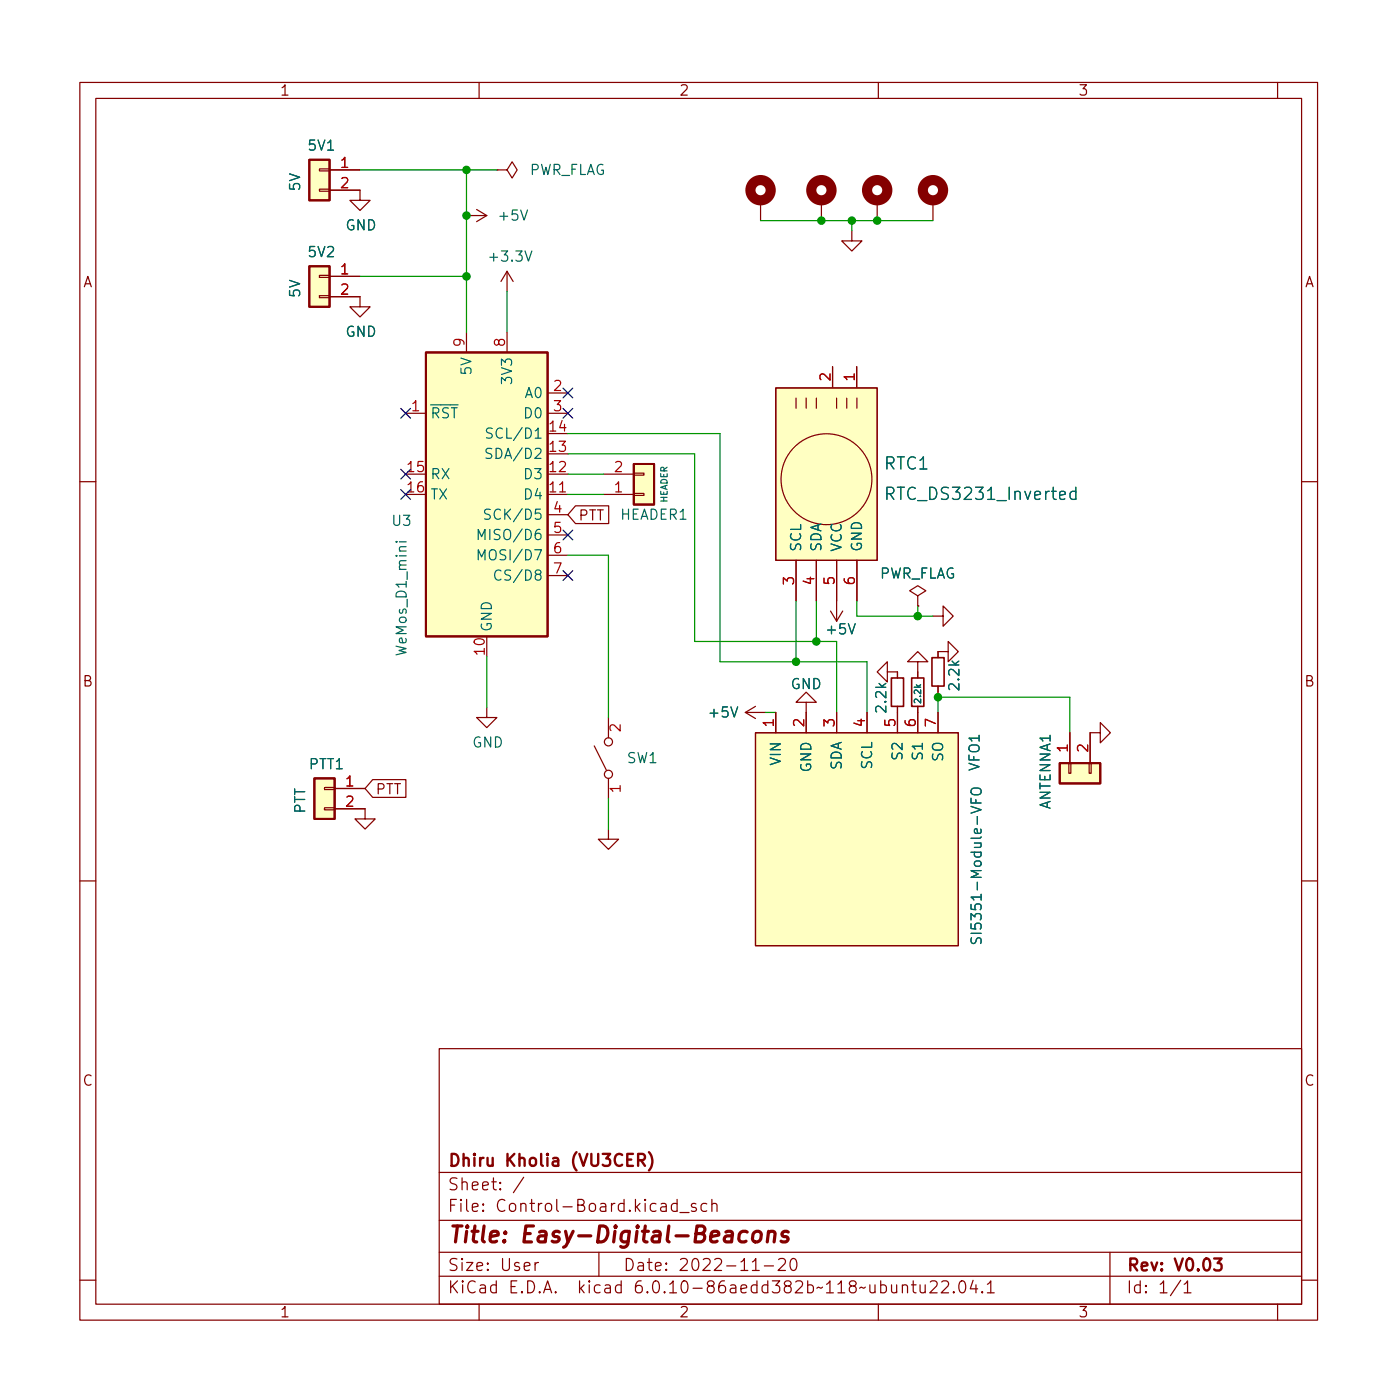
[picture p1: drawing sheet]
<svg xmlns="http://www.w3.org/2000/svg" width="175mm" height="175mm" viewBox="0 0 175 175" stroke-linecap="round" stroke-linejoin="round" font-family="sans-serif">
<g fill="none" stroke="#840000" stroke-width=".15">
<path d="M10 10.3h155v155h-155zM12 12.3h151v151h-151zM60 10.3v2M110 10.3v2M160 10.3v2M40 23.7h1.3v.2h-1.3zM40 21.2h1.3v.2h-1.3zM40 37h1.3v.3h-1.3zM40 34.5h1.3v.2h-1.3zM41.3 37.2h3.8v1.2h1.3l-1.3 1.3-1.3-1.3h1.3M41.3 23.8h3.8v1.3h1.3l-1.3 1.3-1.3-1.3h1.3M41.3 21.3h3.8"/>
<path d="M41.3 34.6h3.8M58.4 27h2.6M59.7 26.2l1.3 .8M61 27l-1.3 .8M62.2 21.3h1.3l.6-1 .7 1-.7 1-.6-1M62.2 21.3h.1M63.5 34v2.5M63.5 34l-.8 1.2M63.5 34l.8 1.2M95.2 25.1v2.5M102.9 25.1v2.5M106.7 28.9v1.3h1.2l-1.2 1.2-1.3-1.2h1.3"/>
<path d="M109.9 25.1v2.5M116.8 25.1v2.5M50.8 51.8h2.5M58.4 41.6v2.5M63.5 41.6v2.5M68.6 51.8h2.5M68.6 49.2h2.5M75.6 59.4h3.8M79.4 59.3h1.2v.2h-1.2zM97.2 48.6h12.7v21.6h-12.7zM99.7 49.9v1.2M101 49.9v1.2"/>
<path d="M102.2 49.9v1.2M104.3 45.9v2.6M104.8 49.9v1.2M106 49.9v1.2M107.3 45.9v2.6M107.3 49.9v1.2M10 60.3h2M68.6 61.9h2.5M68.6 64.5h2.5M68.6 67h2.5M68.6 69.5h2.5M68.6 72.1h2.5"/>
<path d="M72.1 63.3h4.1v2.3h-4.1l-1-1.1zM75.6 61.9h3.8M79.4 61.8h1.2v.2h-1.2zM99.7 70.2v5.1M102.2 70.2v5.1M104 76.5l.8 1.3M104.8 70.2v7.6M105.5 76.5l-.7 1.3M107.3 70.2v5.1M114.9 74.6l1.1-.6-1.1-.7-1 .7 1 .6v1.3M114.9 75.9h.1M116.8 77.2h1.3v-1.3l1.3 1.3-1.3 1.2v-1.2"/>
<path d="M163 60.3h2M40.6 98.6h1.3v.3h-1.3zM41.9 98.7h3.8M46.7 97.6h4.1v2.3h-4.1l-1-1.2zM61 88.6v1.3h1.2l-1.2 1.2-1.3-1.2h1.3M74.4 93.4l1.5 3.1M76.2 89.9v2.5M76.2 97.5v2.5M93.3 89.2l1.3 .8M93.3 89.2h2.6M94.6 91.8h25.4v26.6h-25.4zM94.6 88.5l-1.3 .7"/>
<path d="M97.2 89.2v2.6M101 88h1.2l-1.2-1.3-1.3 1.3h1.3v3.8M104.8 89.2v2.6M108.6 89.2v2.6M111.1 84.1v-1.2l-1.2 1.2 1.2 1.3v-1.3h1.3v.8M112.4 88.5v3.3M114.9 82.9h1.3l-1.3-1.3-1.2 1.3h1.2v2M114.9 88.5v3.3M117.5 85.9v.8M117.5 89.2v2.6M118.7 81.6v1.3l1.3-1.3-1.3-1.3v1.3h-1.2v.8M133.9 95.6h.2v1.2h-.2z"/>
<path d="M134 91.8v3.8M136.4 95.6h.3v1.2h-.3zM137.8 91.8v1.2l1.3-1.2-1.3-1.3v1.3h-1.3v3.8M10 110.3h2M40.6 101.2h1.3v.2h-1.3zM41.9 101.3h3.8v1.3h1.3l-1.3 1.2-1.3-1.2h1.3M76.2 103.8v1.3h1.3l-1.3 1.3-1.3-1.3h1.3M163 110.3h2M55 131.3h108v32h-108zM55 159.8h108M55 156.8h108M55 152.8h108"/>
<path d="M55 146.8h108M65.6 147.4l-1.3 2M67 158.1v1M67.4 158.1a.38 .38 0 0 0-.4 .3M75 156.8v3M84.8 150.8l-.4-.1-.3 .3v.4l.1 .2 .2 .1 .4-.1M84.8 150.2v1.5M85.2 151.9h1.1M87.2 150.8l-.4-.1-.2 .2 .1 .2 .5 .2v.1v.2l-.2 .1-.4-.1M88.5 150.8l-.4-.1-.3 .3v.4l.1 .2 .2 .1 .4-.1M89.2 150.9a.37 .37 0 0 1 .6 0v.8M89.2 150.2v1.5"/>
<path d="M94.2 159.1h.9M95.7 158.5h1.2M97.5 157.8l.2-.2h.4a.41 .41 0 0 1 .2 .7l-.9 .8h1M99.1 157.8a.36 .36 0 0 1 .4-.2 .36 .36 0 0 1 .2 .3 .77 .77 0 0 1-.4 1.2 .91 .91 0 0 1-.2-1.3zM139 156.8v6.5M10 160.3h2M60 163.3v2M110 163.3v2M113 161.1a.37 .37 0 0 1 .7 0v.8M113 160.9v1M114.2 160.9h.5M114.4 160.4v1.3v.1l.3 .1"/>
<path d="M115.2 160.9l.1 .9a.41 .41 0 0 0 .6 0M115.9 160.9v1M116.5 160.6l.2-.2h.4a.41 .41 0 0 1 .2 .7l-.9 .8h1M117.9 160.6l.3-.2h.3a.41 .41 0 0 1 .2 .7l-.8 .8h.9M119.4 161.8h.1l-.1 .1v-.1v.1M120.3 160.5a.36 .36 0 0 1 .6 .2 .77 .77 0 0 1-.5 1.2 1 1 0 0 1-.1-1.4zM121.9 160.3l-.4 1.1h.9M122.2 160.9v1M123 161.8h.1l-.1 .1-.1-.1h.1v.1M123.7 160.8l.4-.4v1.5M123.7 161.9h.8M147.9 160.3l-1.3 2"/>
<path d="M148.3 160.8l.4-.4v1.5M148.3 161.9h.9M160 163.3v2M163 160.3h2"/>
<circle cx="103.5" cy="60" r="5.7"/>
<circle cx="76.2" cy="97" r=".51"/>
<circle cx="76.2" cy="92.9" r=".51"/>
</g>
<path d="M79.9 145.3h.6a.41 .41 0 0 0 .3-.4 .41 .41 0 0 0-.3-.4h-.6v1.5M80.3 145.3l.5 .7M81.3 144.3a1.72 1.72 0 0 1 0 2.3M152.1 157.6h.9l-.5 .6a.41 .41 0 0 1 .5 .3v.3l-.2 .2-.5 .1-.2-.1" fill="none" stroke="#840000" stroke-width=".3"/>
<path d="M93.6 154.3a.66 .66 0 0 0-1 .3l-.1 .6 .2 .2 .1 .1 .6-.1M94.4 154.4a.52 .52 0 0 1 .5-.2 .52 .52 0 0 1 .4 .4v.6a.55 .55 0 0 1-.5 .3 .55 .55 0 0 1-.6-.3l.1-.6zM96.2 154.4a.49 .49 0 0 1 .9 .1l-.2 1M96.3 154.2l-.2 1.3M98.7 154.3a.49 .49 0 0 0-.8 .3l.1 .2 .6 .2 .1 .2-.1 .2-.2 .1h-.4l-.2-.1" fill="none" stroke="#840000" stroke-width=".4"/>
<g fill="#ffffc2" stroke="#ffffc2" stroke-width=".13">
<path d="M38.7 20h2.6v5.1h-2.6z"/>
<path d="M38.7 33.3h2.6v5.1h-2.6z"/>
<path d="M97.2 48.6h12.7v21.6h-12.7z"/>
<path d="M79.4 58.1h2.5v5.1h-2.5z"/>
<path d="M39.4 97.5h2.5v5.1h-2.5z"/>
<path d="M53.3 44.1h15.3v35.6h-15.3z"/>
<path d="M132.7 95.6h5.1v2.5h-5.1z"/>
<path d="M94.6 91.8h25.4v26.6h-25.4z"/>
</g>
<path d="M38.7 20h2.6v5.1h-2.6zM38.7 33.3h2.6v5.1h-2.6zM53.3 44.1h15.3v35.6h-15.3zM79.4 58.1h2.5v5.1h-2.5zM39.4 97.5h2.5v5.1h-2.5zM132.7 95.6h5.1v2.5h-5.1z" fill="none" stroke="#840000" stroke-width=".25"/>
<g fill="none" stroke="#006464" stroke-width=".15">
<path d="M61.6 56.2h-.6a.3 .3 0 0 0-.1 .3 .3 .3 0 0 0 .2 .2 .47 .47 0 0 1 .5 .4l-.1 .2-.2 .1h-.4M61.6 53.7h-.6a.3 .3 0 0 0-.1 .3 .3 .3 0 0 0 .3 .2 .46 .46 0 0 1 .4 .3v.3l-.2 .1-.5-.1M49.6 67.9h.1M50 67.9h.9M59.9 67.6v-1.3l.4 .9 .4-.9v1.3M59.9 70.1v-1.3l.4 1 .4-1v1.3M61.4 63.8h-.6a.3 .3 0 0 0-.1 .3 .3 .3 0 0 0 .2 .3 .46 .46 0 0 1 .5 .3l-.1 .2-.1 .1h-.5M62.7 71.5a.51 .51 0 0 0-.6 0 .51 .51 0 0 0-.2 .6 .48 .48 0 0 0 .3 .5 .48 .48 0 0 0 .5-.1M134.7 61.6l-.4-.1-.3 .3v.5l.2 .2h.1h.4M134.7 61v1.5M121.6 100v.6h1.3M121.7 98.9a.81 .81 0 0 1 1.2 .1 .43 .43 0 0 1-.4 .5h-.5a.42 .42 0 0 1-.4-.2 .42 .42 0 0 1 .1-.4z"/>
<path d="M121.7 117.4v.6a.3 .3 0 0 0 .3 .2 .3 .3 0 0 0 .2-.3 .46 .46 0 0 1 .3-.5l.3 .1 .1 .2-.1 .5"/>
</g>
<path d="M111.6 84.9h1.6v3.6h-1.6zM114.2 84.9h1.5v3.6h-1.5zM116.7 82.4h1.5v3.5h-1.5z" fill="none" stroke="#840000" stroke-width=".2"/>
<g fill="none" stroke="#840000" stroke-width="1.3">
<circle cx="95.2" cy="23.8" r="1.27"/>
<circle cx="102.9" cy="23.8" r="1.27"/>
<circle cx="109.9" cy="23.8" r="1.27"/>
<circle cx="116.8" cy="23.8" r="1.27"/>
</g>
<g fill="none" stroke="#009600" stroke-width=".15">
<path d="M45.1 21.3h17.1M45.1 34.6h13.3M58.4 21.3v20.3M63.5 36.5v5.1M95.2 27.6h21.6M106.7 27.6v1.3M71.1 56.8h15.9v23.5h17.8v8.9M71.1 54.3h19.1v28.6h18.4v6.3M71.1 59.4h4.5M71.1 69.5h5.1v20.4M71.1 61.9h4.5M99.7 75.3v7.6"/>
<path d="M102.2 75.3v5M107.3 75.3v1.9h9.5M114.9 75.9v1.3M61 82.2v6.4M95.9 89.2h1.3M117.5 86.7v2.5M117.5 87.3h16.5v4.5M76.2 100v3.8"/>
</g>
<g fill="none" stroke="#000084" stroke-width=".15">
<path d="M50.2 51.1l1.2 1.3M50.2 58.8l1.2 1.2M51.4 51.1l-1.2 1.3M51.4 58.8l-1.2 1.2M70.5 51.1l1.2 1.3M70.5 48.6l1.2 1.2M71.7 51.1l-1.2 1.3M71.7 48.6l-1.2 1.2M50.2 61.3l1.2 1.2M51.4 61.3l-1.2 1.2M70.5 71.5l1.2 1.2M70.5 66.4l1.2 1.2"/>
<path d="M71.7 71.5l-1.2 1.2M71.7 66.4l-1.2 1.2"/>
</g>
<g fill="#009600" stroke="#009600" stroke-width=".15">
<circle cx="102.2" cy="80.3" r=".46"/>
<circle cx="99.7" cy="82.9" r=".46"/>
<circle cx="117.5" cy="87.3" r=".46"/>
<circle cx="109.9" cy="27.6" r=".46"/>
<circle cx="114.9" cy="77.2" r=".46"/>
<circle cx="58.4" cy="34.6" r=".46"/>
<circle cx="58.4" cy="27" r=".46"/>
<circle cx="58.4" cy="21.3" r=".46"/>
<circle cx="106.7" cy="27.6" r=".46"/>
<circle cx="102.9" cy="27.6" r=".46"/>
</g>
<text font-size="2.8" fill="#840000" x="56" y="155.6">Title: Easy-Digital-Beacons</text>
<g font-size="2.1" fill="#006464">
<text x="110.8" y="58.8">RTC1</text>
<text x="111.6" y="62.6">RTC_DS3231_Inverted</text>
</g>
<g font-size="2.1" fill="#840000">
<text x="56" y="149.1">Sheet: /</text>
<text x="56" y="146.1">Dhiru Kholia (VU3CER)</text>
<text x="56" y="151.8">File: Control-Board.kicad_sch</text>
<text x="56" y="162">KiCad E.D.A. kicad 6.0.10-86aedd382b~118~ubuntu22.04.1</text>
<text x="56" y="159.2">Size: User</text>
<text x="78" y="159.2">Date: 2022-11-20</text>
<text x="141" y="159.2">Rev: V0.03</text>
<text x="141" y="162">Id: 1/1</text>
</g>
<g font-size="1.8" fill="#840000">
<text x="35" y="12">1</text>
<text x="85" y="12">2</text>
<text x="135" y="12">3</text>
<text x="10.3" y="36">A</text>
<text x="163.4" y="36">A</text>
<text x="72.4" y="65.2">PTT</text>
<text x="10.3" y="86">B</text>
<text x="163.4" y="86">B</text>
<text x="47" y="99.5">PTT</text>
<text x="10.3" y="136">C</text>
<text x="163.4" y="136">C</text>
<text x="35" y="165">1</text>
<text x="85" y="165">2</text>
<text x="135" y="165">3</text>
</g>
<g font-size="1.8" fill="#006464">
<text x="37.6" y="23.9" transform="rotate(-90 37.6 23.9)">5V</text>
<text x="38.7" y="18.9">5V1</text>
<text x="66.1" y="21.9">PWR_FLAG</text>
<text x="43.2" y="28.8">GND</text>
<text x="62.6" y="27.6">+5V</text>
<text x="38.7" y="32.2">5V2</text>
<text x="61.5" y="32.8">+3.3V</text>
<text x="37.6" y="37.2" transform="rotate(-90 37.6 37.2)">5V</text>
<text x="43.2" y="42.2">GND</text>
<text x="59.1" y="46.8" transform="rotate(-90 59.1 46.8)">5V</text>
<text x="64.1" y="47.8" transform="rotate(-90 64.1 47.8)">3V3</text>
<text x="53.8" y="52.4">~{RST}</text>
<text x="65.8" y="49.9">A0</text>
<text x="65.8" y="52.4">D0</text>
<text x="61.6" y="57.5">SDA/D2</text>
<text x="61.8" y="54.9">SCL/D1</text>
<text x="49.2" y="65.9">U3</text>
<text x="53.8" y="60">RX</text>
<text x="53.8" y="62.6">TX</text>
<text x="61.6" y="65.1">SCK/D5</text>
<text x="65.8" y="62.6">D4</text>
<text x="65.8" y="60">D3</text>
<text x="77.7" y="65.1">HEADER1</text>
<text x="60.8" y="67.6">MISO/D6</text>
<text x="60.8" y="70.2">MOSI/D7</text>
<text x="100.3" y="69.2" transform="rotate(-90 100.3 69.2)">SCL</text>
<text x="102.9" y="69.2" transform="rotate(-90 102.9 69.2)">SDA</text>
<text x="105.4" y="69.2" transform="rotate(-90 105.4 69.2)">VCC</text>
<text x="107.9" y="69.2" transform="rotate(-90 107.9 69.2)">GND</text>
<text x="62.9" y="72.7">CS/D8</text>
<text x="110" y="72.5">PWR_FLAG</text>
<text x="50.9" y="81.9" transform="rotate(-90 50.9 81.9)">WeMos_D1_mini</text>
<text x="61.6" y="79.2" transform="rotate(-90 61.6 79.2)">GND</text>
<text x="103.7" y="79.4">+5V</text>
<text x="89" y="89.9">+5V</text>
<text x="99" y="86.3">GND</text>
<text x="111" y="89.1" transform="rotate(-90 111 89.1)">2.2k</text>
<text x="120.1" y="86.3" transform="rotate(-90 120.1 86.3)">2.2k</text>
<text x="59.1" y="93.6">GND</text>
<text x="78.5" y="95.6">SW1</text>
<text x="97.8" y="95.7" transform="rotate(-90 97.8 95.7)">VIN</text>
<text x="113" y="94.9" transform="rotate(-90 113 94.9)">S2</text>
<text x="115.6" y="94.9" transform="rotate(-90 115.6 94.9)">S1</text>
<text x="118.1" y="95.3" transform="rotate(-90 118.1 95.3)">SO</text>
<text x="38.2" y="101.9" transform="rotate(-90 38.2 101.9)">PTT</text>
<text x="38.7" y="96.3">PTT1</text>
<text x="101.6" y="96.7" transform="rotate(-90 101.6 96.7)">GND</text>
<text x="105.4" y="96.5" transform="rotate(-90 105.4 96.5)">SDA</text>
<text x="109.2" y="96.3" transform="rotate(-90 109.2 96.3)">SCL</text>
<text x="122.7" y="96.5" transform="rotate(-90 122.7 96.5)">VFO1</text>
<text x="131.6" y="101.4" transform="rotate(-90 131.6 101.4)">ANTENNA1</text>
<text x="122.9" y="116.7" transform="rotate(-90 122.9 116.7)">SI5351-Module-VFO</text>
</g>
<g font-size="1.8" fill="#a90000">
<text x="42.7" y="21">1</text>
<text x="42.7" y="23.6">2</text>
<text x="42.7" y="34.4">1</text>
<text x="42.7" y="36.9">2</text>
<text x="58.2" y="43.4" transform="rotate(-90 58.2 43.4)">9</text>
<text x="63.2" y="43.4" transform="rotate(-90 63.2 43.4)">8</text>
<text x="104" y="47.7" transform="rotate(-90 104 47.7)">2</text>
<text x="107" y="47.7" transform="rotate(-90 107 47.7)">1</text>
<text x="51.6" y="51.5">1</text>
<text x="69.4" y="49">2</text>
<text x="69.4" y="51.5">3</text>
<text x="51.1" y="59.1">15</text>
<text x="68.9" y="59.1">12</text>
<text x="68.9" y="56.6">13</text>
<text x="68.9" y="54">14</text>
<text x="77" y="59.1">2</text>
<text x="51.1" y="61.7">16</text>
<text x="68.9" y="61.7">11</text>
<text x="69.4" y="64.2">4</text>
<text x="77" y="61.7">1</text>
<text x="69.4" y="66.7">5</text>
<text x="69.4" y="69.3">6</text>
<text x="69.4" y="71.8">7</text>
<text x="99.4" y="73.2" transform="rotate(-90 99.4 73.2)">3</text>
<text x="102" y="73.2" transform="rotate(-90 102 73.2)">4</text>
<text x="104.5" y="73.2" transform="rotate(-90 104.5 73.2)">5</text>
<text x="107.1" y="73.2" transform="rotate(-90 107.1 73.2)">6</text>
<text x="60.7" y="82" transform="rotate(-90 60.7 82)">10</text>
<text x="77.7" y="91.6" transform="rotate(-90 77.7 91.6)">2</text>
<text x="96.9" y="91" transform="rotate(-90 96.9 91)">1</text>
<text x="100.7" y="91" transform="rotate(-90 100.7 91)">2</text>
<text x="104.5" y="91" transform="rotate(-90 104.5 91)">3</text>
<text x="108.3" y="91" transform="rotate(-90 108.3 91)">4</text>
<text x="112.1" y="91" transform="rotate(-90 112.1 91)">5</text>
<text x="114.7" y="91" transform="rotate(-90 114.7 91)">6</text>
<text x="117.2" y="91" transform="rotate(-90 117.2 91)">7</text>
<text x="133.7" y="94.2" transform="rotate(-90 133.7 94.2)">1</text>
<text x="136.3" y="94.2" transform="rotate(-90 136.3 94.2)">2</text>
<text x="43.3" y="98.5">1</text>
<text x="43.3" y="101">2</text>
<text x="77.7" y="99.2" transform="rotate(-90 77.7 99.2)">1</text>
</g>
<g font-size="1.1" fill="#006464">
<text x="83.6" y="63" transform="rotate(-90 83.6 63)">HEADER</text>
<text x="115.3" y="88" transform="rotate(-90 115.3 88)">2.2k</text>
</g>
</svg>
